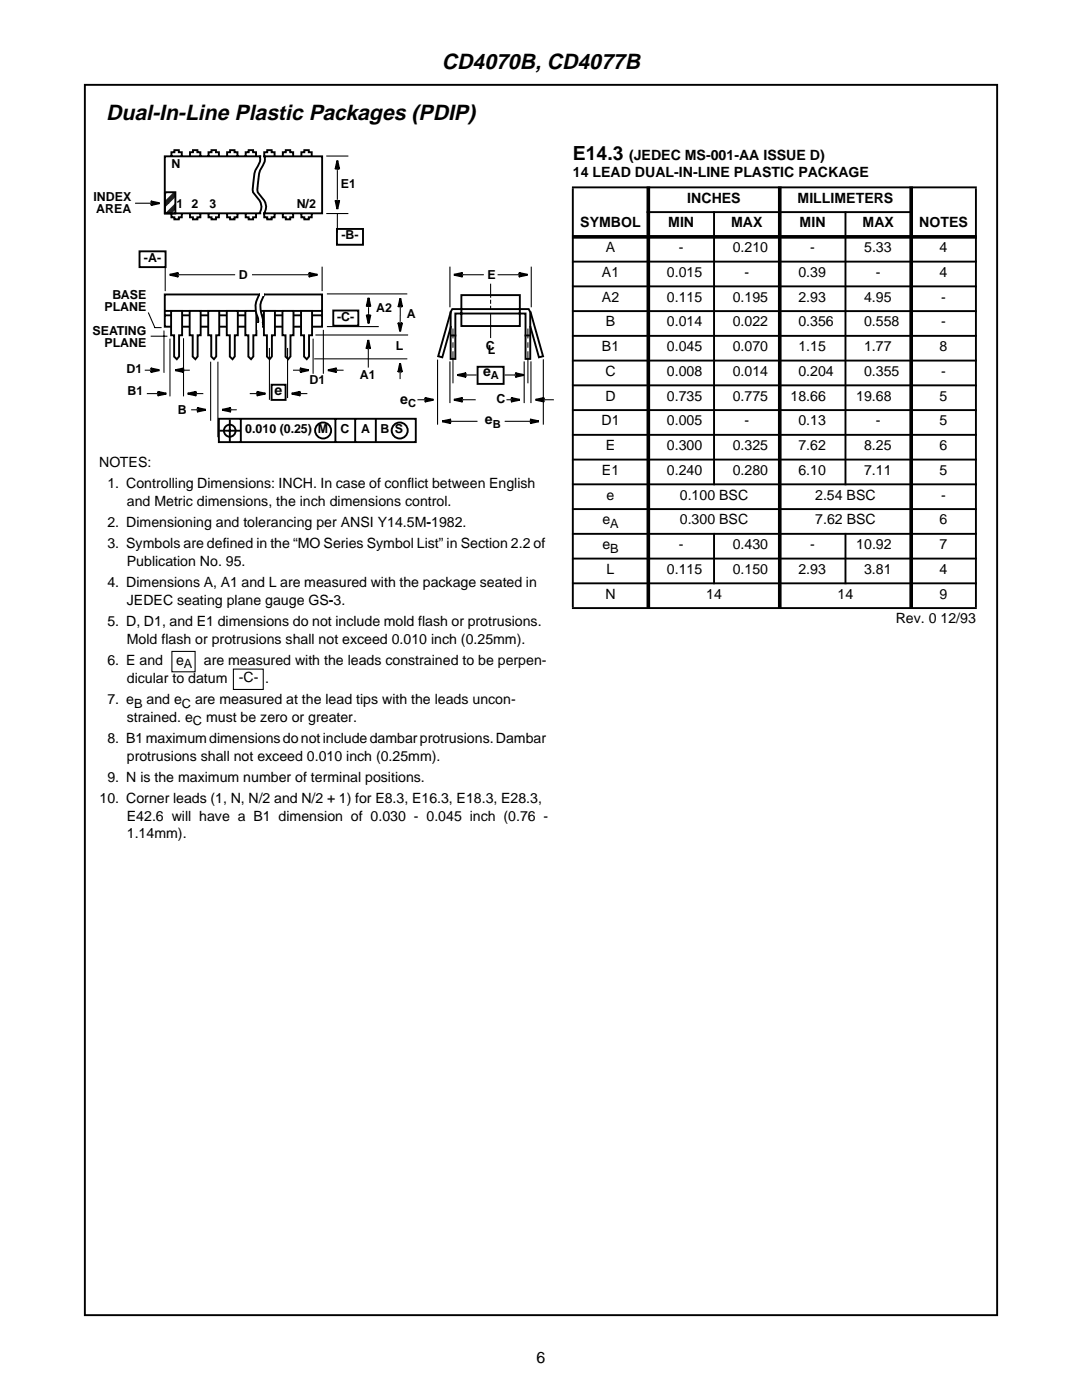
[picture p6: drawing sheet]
<svg xmlns="http://www.w3.org/2000/svg" width="216mm" height="279mm" viewBox="0 0 216 279" stroke-linecap="round" stroke-linejoin="round" font-family="sans-serif">
<g fill="none" stroke="#000" stroke-width=".38">
<path d="M16.9 16.9h182.1v245.6h-182.1zM90.6 54.8l1.7-.3-.6 .3 .6 .4zM92.1 58.9h11.6v6.2h-11.6zM103.5 54.5l1.8 .3-1.8 .4 .7-.4zM84.8 79.4l1.7 .4-1.7 .4 .6-.4zM89.9 62.4l-2.5 8.7 .9 .2 1.6-6.1M90.1 66.9h.8M90.6 79.8l1.7-.4-.6 .4 .6 .4zM91.3 74.8l1.7-.3-.6 .3 .6 .4zM92.1 61.7h-1.9l-.3 .6v9.3h1v-9h1.2M92.3 61.7h11.4M92.3 62.6h11.4"/>
<path d="M95.3 73.2h5.2v3.4h-5.2zM102 79.4l1.7 .4-1.7 .4 .6-.4zM102.8 74.5l1.7 .3-1.7 .4 .7-.4zM103.6 61.7h1.9l.3 .6v9.3h-.9v-9h-1.3M104.9 66.9h.7M105.9 62.4l2.5 8.7-.9 .2-1.7-6.1M106.9 79.8l1.7-.4-.6 .4 .6 .4zM88.2 84.1l1.8-.4-.7 .4 .7 .4zM105.8 83.7l1.7 .4-1.7 .4 .6-.4z"/>
</g>
<g fill="none" stroke="#000" stroke-width=".21">
<path d="M65.2 31.1h4.2M65.2 42.6h4.2M67.3 42.6v3.7M89.8 53.3v7.9M91.7 54.8h4.7M97.9 56.7v2.6M97.9 59.9v.6M99.4 54.8h4.8M106 53.3v7.9M83.4 79.8h2M87.3 71.9v12.7M89.8 72.2v8.1"/>
<path d="M90.4 65.7v1.7M90.4 68.4v.9M90.4 70.2v6.2M91.7 79.8h3.1M92.4 74.8h2.6M97.9 61.1v.7M97.9 62.6v4.8M100.8 74.8h2.7M101.2 79.8h1.4M104.6 72.2v8.1M105.3 65.7v1.7M105.3 68.4v.9"/>
<path d="M105.3 70.2v6.2M105.9 72.2v8.1M108 79.8h2.4M108.4 71.8v12.8M89.3 84.1h5.9M100.8 84.1h5.6"/>
</g>
<path d="M90.6 54.8l1.7-.3-.6 .3 .6 .4zM103.5 54.5l1.8 .3-1.8 .4 .7-.4zM90.6 79.8l1.7-.4-.6 .4 .6 .4zM91.3 74.8l1.7-.3-.6 .3 .6 .4zM102.8 74.5l1.7 .3-1.7 .4 .7-.4zM106.9 79.8l1.7-.4-.6 .4 .6 .4zM84.8 79.4l1.7 .4-1.7 .4 .6-.4zM88.2 84.1l1.8-.4-.7 .4 .7 .4zM102 79.4l1.7 .4-1.7 .4 .6-.4zM105.8 83.7l1.7 .4-1.7 .4 .6-.4z" fill="#000"/>
<path d="M32.9 38.4h2.1v4.2h-2.1z" fill-rule="evenodd" fill="#fff"/>
<path d="M32.9 38.4h2.1v4.2h-2.1z" fill-rule="evenodd" fill="#231f20" stroke="#000" stroke-width=".38"/>
<g fill="none" stroke="#000" stroke-width=".38">
<path d="M34.2 31v-.6h.6v-.4h.9v.4h.6v.6M37.9 31v-.6h.6v-.4h.9v.4h.6v.6M41.6 31v-.6h.6v-.4h.9v.4h.6v.6M45.3 31v-.6h.6v-.4h.9v.4h.6v.6M49 31v-.6h.6v-.4h.9v.4h.6v.6M51.9 31.3a3.7 3.7 0 0 1-.9 2.6l-.2 .9-.3 2.1a2.02 2.02 0 0 0 .7 2.4 2.6 2.6 0 0 1 .7 3.1M51.9 31.2h-19v11.4h19M52.7 31.2h11.6v11.4h-11.6M52.7 31v-.6h.6v-.4h.9v.4h.6v.6M52.8 31.3a3.7 3.7 0 0 1-.9 2.6l-.2 .9-.3 2.1a2.02 2.02 0 0 0 .7 2.4 2.6 2.6 0 0 1 .7 3.1M56.4 31v-.6h.6v-.4h.9v.4h.6v.6M60.1 31v-.6h.6v-.4h.9v.4h.6v.6"/>
<path d="M66.9 40l.4 .6 .4-.6-.4 1.7zM67.3 32l.4 1.8-.4-.7-.4 .7zM30.1 40.2l1.7 .4-1.7 .3 .6-.3zM32.9 58.8h31.4v6.4h-31.4zM34.2 42.8v.6h.6v.4h.9v-.4h.6v-.6M37.9 42.8v.6h.6v.4h.9v-.4h.6v-.6M41.6 42.8v.6h.6v.4h.9v-.4h.6v-.6M45.3 42.8v.6h.6v.4h.9v-.4h.6v-.6M49 42.8v.6h.6v.4h.9v-.4h.6v-.6M52.7 42.8v.6h.6v.4h.9v-.4h.6v-.6M56.4 42.8v.6h.6v.4h.9v-.4h.6v-.6M60.1 42.8v.6h.6v.4h.9v-.4h.6v-.6"/>
<path d="M67.2 45.7h5.2v3.1h-5.2zM30.1 73.5l1.7 .4-1.7 .4 .6-.4zM31.5 78.2l1.7 .4-1.7 .3 .6-.3zM33.1 62.1h31.1M33.1 62.9h31.1M35 73.9l1.7-.4-.6 .4 .6 .4zM37.4 78.6l1.8-.4-.7 .4 .7 .3zM66.5 62h5v3h-5zM39.3 81.4l1.8 .4-1.8 .4 .7-.4zM44.3 81.8l1.8-.4-.7 .4 .7 .4z"/>
</g>
<g fill="none" stroke="#000" stroke-width=".21">
<path d="M67.3 33.1v7.5M27.1 40.6h3.6M33 53.3v4.7M64.3 53.3v4.7M29 73.9h1.7M29.4 78.6h2.7M29.6 62.5l1.3 2.8M30.2 67.1h3.1M31 65.4h1.1M32.7 66.1v8.2M33.9 67.7v11.3M36.1 73.9h1.7"/>
<path d="M36.6 67.6v11.4M38.5 78.6h2M42 72.3v11.6M43.5 72.3v14.9M38.3 81.8h1.7M45.4 81.8h1.7"/>
</g>
<path d="M66.9 40l.4 .6 .4-.6-.4 1.7zM67.3 32l.4 1.8-.4-.7-.4 .7zM30.1 40.2l1.7 .4-1.7 .3 .6-.3zM30.1 73.5l1.7 .4-1.7 .4 .6-.4zM31.5 78.2l1.7 .4-1.7 .3 .6-.3zM35 73.9l1.7-.4-.6 .4 .6 .4zM37.4 78.6l1.8-.4-.7 .4 .7 .3zM39.3 81.4l1.8 .4-1.8 .4 .7-.4zM44.3 81.8l1.8-.4-.7 .4 .7 .4z" fill="#000"/>
<g fill="#fff" stroke="#000" stroke-width=".38">
<path d="M34.1 62.1h2.2v4.8h-.6v4.2l-.4 .6-.6-.5v-4.3h-.6z" fill-rule="evenodd"/>
<path d="M37.8 62.1h2.2v4.8h-.6v4.2l-.4 .6-.6-.5v-4.3h-.6z" fill-rule="evenodd"/>
<path d="M41.6 62.1h2.1v4.8h-.6v4.2l-.4 .6-.5-.5v-4.3h-.6z" fill-rule="evenodd"/>
<path d="M45.3 62.1h2.2v4.8h-.7v4.2l-.4 .6-.5-.5v-4.3h-.6z" fill-rule="evenodd"/>
<path d="M49 62.1h2.2v4.8h-.7v4.2l-.4 .6-.5-.5v-4.3h-.6z" fill-rule="evenodd"/>
<path d="M52.7 62.1h2.2v4.8h-.6v4.2l-.5 .6-.5-.5v-4.3h-.6z" fill-rule="evenodd"/>
<path d="M56.4 62.1h2.2v4.8h-.6v4.2l-.5 .6-.5-.5v-4.3h-.6z" fill-rule="evenodd"/>
<path d="M60.1 62.1h2.2v4.8h-.6v4.2l-.5 .6-.5-.5v-4.3h-.6z" fill-rule="evenodd"/>
</g>
<g fill="none" stroke="#000" stroke-width=".38">
<path d="M33.9 54.8l1.7-.3-.6 .3 .6 .4zM61.6 54.5l1.7 .3-1.7 .4 .6-.4zM73.5 59.4l.4 1.8-.4-.7-.3 .7zM79.9 59.5l.3 1.8-.3-.7-.4 .7zM51.2 78.2l1.8 .4-1.8 .3 .7-.3zM54.2 76.8h2.8v3h-2.8zM58.2 78.6l1.7-.4-.6 .4 .6 .3zM59.9 73.5l1.7 .4-1.7 .4 .6-.4zM65.4 73.9l1.8-.4-.7 .4 .7 .4zM73.2 62.8l.3 .7 .4-.7-.4 1.8zM73.5 67.9l.4 1.7-.4-.6-.4 .6zM79.5 64.4l.3 .6 .4-.6-.4 1.7z"/>
<path d="M79.8 72.5l.4 1.8-.4-.7-.3 .7zM43.7 83.6h39.3v4.6h-39.3zM44 86h3.7M45.9 83.9v4.1M48.1 83.7v4.5M66.9 83.7v4.5M70.9 83.7v4.3M75 83.7v4.4"/>
<circle cx="45.9" cy="85.9" r="1.18"/>
<circle cx="64.5" cy="85.9" r="1.6"/>
<circle cx="79.8" cy="85.9" r="1.6"/>
</g>
<g fill="none" stroke="#000" stroke-width=".21">
<path d="M35 54.8h11.8M50.4 54.8h11.8M65.3 58.7h15.9M49.9 78.6h2M53.8 69.5v10.2M57.4 69.5v9.8M58.6 73.9h1.9M59.3 78.6h1.9M62.5 67.7v6.8M62.8 71.6h18.4M63 66.9h18.3M64.5 65.9v8.6"/>
<path d="M65.3 65.2h10.2M66.5 73.9h2M73.5 69v4.3M73.5 60.5v3M79.8 73.6v2M79.9 60.6l-.1 4.4"/>
</g>
<path d="M33.9 54.8l1.7-.3-.6 .3 .6 .4zM61.6 54.5l1.7 .3-1.7 .4 .6-.4zM51.2 78.2l1.8 .4-1.8 .3 .7-.3zM59.9 73.5l1.7 .4-1.7 .4 .6-.4zM58.2 78.6l1.7-.4-.6 .4 .6 .3zM65.4 73.9l1.8-.4-.7 .4 .7 .4zM73.2 62.8l.3 .7 .4-.7-.4 1.8zM73.5 67.9l.4 1.7-.4-.6-.4 .6zM73.5 59.4l.4 1.8-.4-.7-.3 .7zM79.5 64.4l.3 .6 .4-.6-.4 1.7zM79.8 72.5l.4 1.8-.4-.7-.3 .7zM79.9 59.5l.3 1.8-.3-.7-.4 .7z" fill="#000"/>
<path d="M51.8 58.8l.7-.1 .1 .4a5.1 5.1 0 0 0-.2 4.6 1.3 1.3 0 0 1-1 1.7 1.34 1.34 0 0 1 .1-1.2v-.4a5.3 5.3 0 0 1 .3-5z" fill-rule="evenodd" fill="#fff" stroke="#000" stroke-width=".38"/>
<g fill="#fff">
<path d="M51.5 64.5h.8v1.2h-.8z" fill-rule="evenodd"/>
<path d="M51.9 58.3h.6v.7h-.6z" fill-rule="evenodd"/>
</g>
<path d="M27.8 50.2h5.2v3.1h-5.2z" fill="none" stroke="#000" stroke-width=".38"/>
<path d="M34.3 130h4.6v4.1h-4.6zM46.6 133.5h5.9v4.1h-5.9z" fill="none" stroke="#000" stroke-width=".21"/>
<g fill="#000" stroke="#000" stroke-width=".38">
<path d="M114.1 37.4h80.8zM129 42.3h53.2zM114.1 52.2h80.8zM114.1 57.2h80.8zM114.1 62.1h80.8zM114.1 67h80.8zM114.1 72h80.8zM114.1 76.9h80.8zM142.5 42.2v54.6zM168.7 42.2v54.6zM114.1 81.8h80.8zM114.1 86.8h80.8z"/>
<path d="M114.1 91.7h80.8zM114.1 96.7h80.8zM142.5 106.4v10.2zM168.7 106.4v10.2zM114.1 101.6h80.8zM114.1 106.5h80.8zM114.1 111.5h80.8zM114.1 116.4h80.8zM114.3 37.6v83.6zM194.7 37.6v83.6zM114.1 121.4h80.8z"/>
</g>
<path d="M114.1 47.3h80.8zM129.4 37.2v84.3zM155.6 37.2v84.3zM181.8 37.2v84.3z" fill="#000" stroke="#000" stroke-width=".72" stroke-linecap="butt"/>
<g font-size="4.3">
<text x="88.2" y="13.8">CD4070B, CD4077B</text>
<text x="21.2" y="24">Dual-In-Line Plastic Packages (PDIP)</text>
</g>
<text font-size="3.9" x="114.3" y="31.9">E14.3</text>
<text font-size="3.2" x="107.1" y="272">6</text>
<g font-size="2.8">
<text x="114.3" y="35.4">14 LEAD DUAL-IN-LINE PLASTIC PACKAGE</text>
<text x="125.5" y="31.9">(JEDEC MS-001-AA ISSUE D)</text>
<text x="137.1" y="40.4">INCHES</text>
<text x="159.1" y="40.4">MILLIMETERS</text>
<text x="115.8" y="45.4">SYMBOL</text>
<text x="133.3" y="45.4">MIN</text>
<text x="145.9" y="45.4">MAX</text>
<text x="159.6" y="45.4">MIN</text>
<text x="172.1" y="45.4">MAX</text>
<text x="183.4" y="45.4">NOTES</text>
<text x="120.9" y="50.3">A</text>
<text x="135.5" y="50.3">-</text>
<text x="146.2" y="50.3">0.210</text>
<text x="161.7" y="50.3">-</text>
<text x="172.4" y="50.3">5.33</text>
<text x="187.5" y="50.3">4</text>
<text x="120.1" y="55.2">A1</text>
<text x="133.1" y="55.2">0.015</text>
<text x="148.6" y="55.2">-</text>
<text x="159.3" y="55.2">0.39</text>
<text x="174.8" y="55.2">-</text>
<text x="187.5" y="55.2">4</text>
<text x="120.1" y="60.2">A2</text>
<text x="120.9" y="65.1">B</text>
<text x="133.1" y="60.2">0.115</text>
<text x="133.1" y="65.1">0.014</text>
<text x="146.2" y="60.2">0.195</text>
<text x="146.2" y="65.1">0.022</text>
<text x="159.3" y="60.2">2.93</text>
<text x="159.3" y="65.1">0.356</text>
<text x="172.4" y="60.2">4.95</text>
<text x="172.4" y="65.1">0.558</text>
<text x="187.8" y="60.2">-</text>
<text x="187.8" y="65.1">-</text>
<text x="120.1" y="70.1">B1</text>
<text x="133.1" y="70.1">0.045</text>
<text x="146.2" y="70.1">0.070</text>
<text x="159.3" y="70.1">1.15</text>
<text x="172.4" y="70.1">1.77</text>
<text x="187.5" y="70.1">8</text>
<text x="96.4" y="75.1">e</text>
<text x="120.8" y="75">C</text>
<text x="133.1" y="75">0.008</text>
<text x="146.2" y="75">0.014</text>
<text x="159.3" y="75">0.204</text>
<text x="172.4" y="75">0.355</text>
<text x="187.8" y="75">-</text>
<text x="54.8" y="78.8">e</text>
<text x="79.9" y="80.6">e</text>
<text x="120.8" y="79.9">D</text>
<text x="133.1" y="79.9">0.735</text>
<text x="146.2" y="79.9">0.775</text>
<text x="157.7" y="79.9">18.66</text>
<text x="170.9" y="79.9">19.68</text>
<text x="187.5" y="79.9">5</text>
<text x="96.8" y="84.7">e</text>
<text x="120" y="84.9">D1</text>
<text x="120.9" y="89.8">E</text>
<text x="133.1" y="89.8">0.300</text>
<text x="133.1" y="84.9">0.005</text>
<text x="146.2" y="89.8">0.325</text>
<text x="148.6" y="84.9">-</text>
<text x="159.3" y="89.8">7.62</text>
<text x="159.3" y="84.9">0.13</text>
<text x="172.4" y="89.8">8.25</text>
<text x="174.8" y="84.9">-</text>
<text x="187.5" y="89.8">6</text>
<text x="187.5" y="84.9">5</text>
<text x="19.8" y="93.2">NOTES:</text>
<text x="120.1" y="94.7">E1</text>
<text x="133.1" y="94.7">0.240</text>
<text x="146.2" y="94.7">0.280</text>
<text x="159.3" y="94.7">6.10</text>
<text x="172.4" y="94.7">7.11</text>
<text x="187.5" y="94.7">5</text>
<text x="21.4" y="97.5">1. Controlling Dimensions: INCH. In case of conflict between English</text>
<text x="25.3" y="101">and Metric dimensions, the inch dimensions control.</text>
<text x="121" y="99.7">e</text>
<text x="135.7" y="99.7">0.100 BSC</text>
<text x="162.7" y="99.7">2.54 BSC</text>
<text x="187.8" y="99.7">-</text>
<text x="21.4" y="105.2">2. Dimensioning and tolerancing per ANSI Y14.5M-1982.</text>
<text x="120.2" y="104.6">e</text>
<text x="135.7" y="104.6">0.300 BSC</text>
<text x="162.7" y="104.6">7.62 BSC</text>
<text x="187.5" y="104.6">6</text>
<text x="21.4" y="109.5">3. Symbols are defined in the “MO Series Symbol List” in Section 2.2 of</text>
<text x="25.3" y="113">Publication No. 95.</text>
<text x="120.2" y="109.6">e</text>
<text x="135.5" y="109.6">-</text>
<text x="146.2" y="109.6">0.430</text>
<text x="161.7" y="109.6">-</text>
<text x="170.9" y="109.6">10.92</text>
<text x="187.5" y="109.6">7</text>
<text x="21.4" y="117.2">4. Dimensions A, A1 and L are measured with the package seated in</text>
<text x="120.8" y="119.4">N</text>
<text x="121" y="114.5">L</text>
<text x="133.1" y="114.5">0.115</text>
<text x="140.9" y="119.4">14</text>
<text x="146.2" y="114.5">0.150</text>
<text x="159.3" y="114.5">2.93</text>
<text x="167.1" y="119.4">14</text>
<text x="172.4" y="114.5">3.81</text>
<text x="187.5" y="114.5">4</text>
<text x="187.5" y="119.4">9</text>
<text x="21.4" y="125">5. D, D1, and E1 dimensions do not include mold flash or protrusions.</text>
<text x="25.3" y="120.7">JEDEC seating plane gauge GS-3.</text>
<text x="178.7" y="124.4">Rev. 0 12/93</text>
<text x="25.3" y="128.5">Mold flash or protrusions shall not exceed 0.010 inch (0.25mm).</text>
<text x="21.4" y="132.7">6. E and</text>
<text x="25.3" y="136.3">dicular to datum</text>
<text x="35.1" y="132.6">e</text>
<text x="40.7" y="132.7">are measured with the leads constrained to be perpen-</text>
<text x="47.6" y="136.2">-C-</text>
<text x="52.9" y="136.3">.</text>
<text x="21.4" y="140.5">7. e</text>
<text x="29.2" y="140.5">and e</text>
<text x="38.9" y="140.5">are measured at the lead tips with the leads uncon-</text>
<text x="21.4" y="148.3">8. B1maximumdimensionsdonotincludedambarprotrusions.Dambar</text>
<text x="25.3" y="144">strained. e</text>
<text x="25.3" y="151.8">protrusions shall not exceed 0.010 inch (0.25mm).</text>
<text x="19.9" y="160.3">10. Corner leads (1, N, N/2 and N/2 + 1) for E8.3, E16.3, E18.3, E28.3,</text>
<text x="21.4" y="156">9. N is the maximum number of terminal positions.</text>
<text x="25.3" y="163.8">E42.6 will have a B1 dimension of 0.030 - 0.045 inch (0.76 -</text>
<text x="25.3" y="167.3">1.14mm).</text>
</g>
<g font-size="2.5">
<text x="34.2" y="33.5">N</text>
<text x="18.7" y="40.1">INDEX</text>
<text x="35.2" y="41.6">1 2</text>
<text x="41.8" y="41.6">3</text>
<text x="59.2" y="41.6">N/2</text>
<text x="68" y="37.5">E1</text>
<text x="19.2" y="42.6">AREA</text>
<text x="68.1" y="47.7">-B-</text>
<text x="28.7" y="52.2">-A-</text>
<text x="22.4" y="59.6">BASE</text>
<text x="47.6" y="55.6">D</text>
<text x="97.3" y="55.6">E</text>
<text x="20.8" y="62.1">PLANE</text>
<text x="67.3" y="64.1">-C-</text>
<text x="75.1" y="62.3">A2</text>
<text x="81.2" y="63.4">A</text>
<text x="18.5" y="66.8">SEATING</text>
<text x="20.8" y="69.3">PLANE</text>
<text x="79" y="69.9">L</text>
<text x="96.9" y="69.9">C</text>
<text x="97.4" y="70.7">L</text>
<text x="25.3" y="74.4">D1</text>
<text x="61.8" y="76.7">D1</text>
<text x="71.8" y="75.6">A1</text>
<text x="25.4" y="78.9">B1</text>
<text x="35.5" y="82.5">B</text>
<text x="99" y="80.5">C</text>
<text x="48.9" y="86.4">0.010 (0.25) M</text>
<text x="68" y="86.4">C</text>
<text x="72.1" y="86.4">A</text>
<text x="75.9" y="86.4">B S</text>
<text x="121.8" y="105.3">A</text>
<text x="121.8" y="110.3">B</text>
<text x="36.7" y="133.3">A</text>
<text x="26.8" y="141.2">B</text>
<text x="36.3" y="141.2">C</text>
<text x="38.5" y="144.7">C must be zero or greater.</text>
</g>
<g font-size="2.2">
<text x="98" y="75.7">A</text>
<text x="81.4" y="81.2">C</text>
<text x="98.3" y="85.3">B</text>
</g>
</svg>
